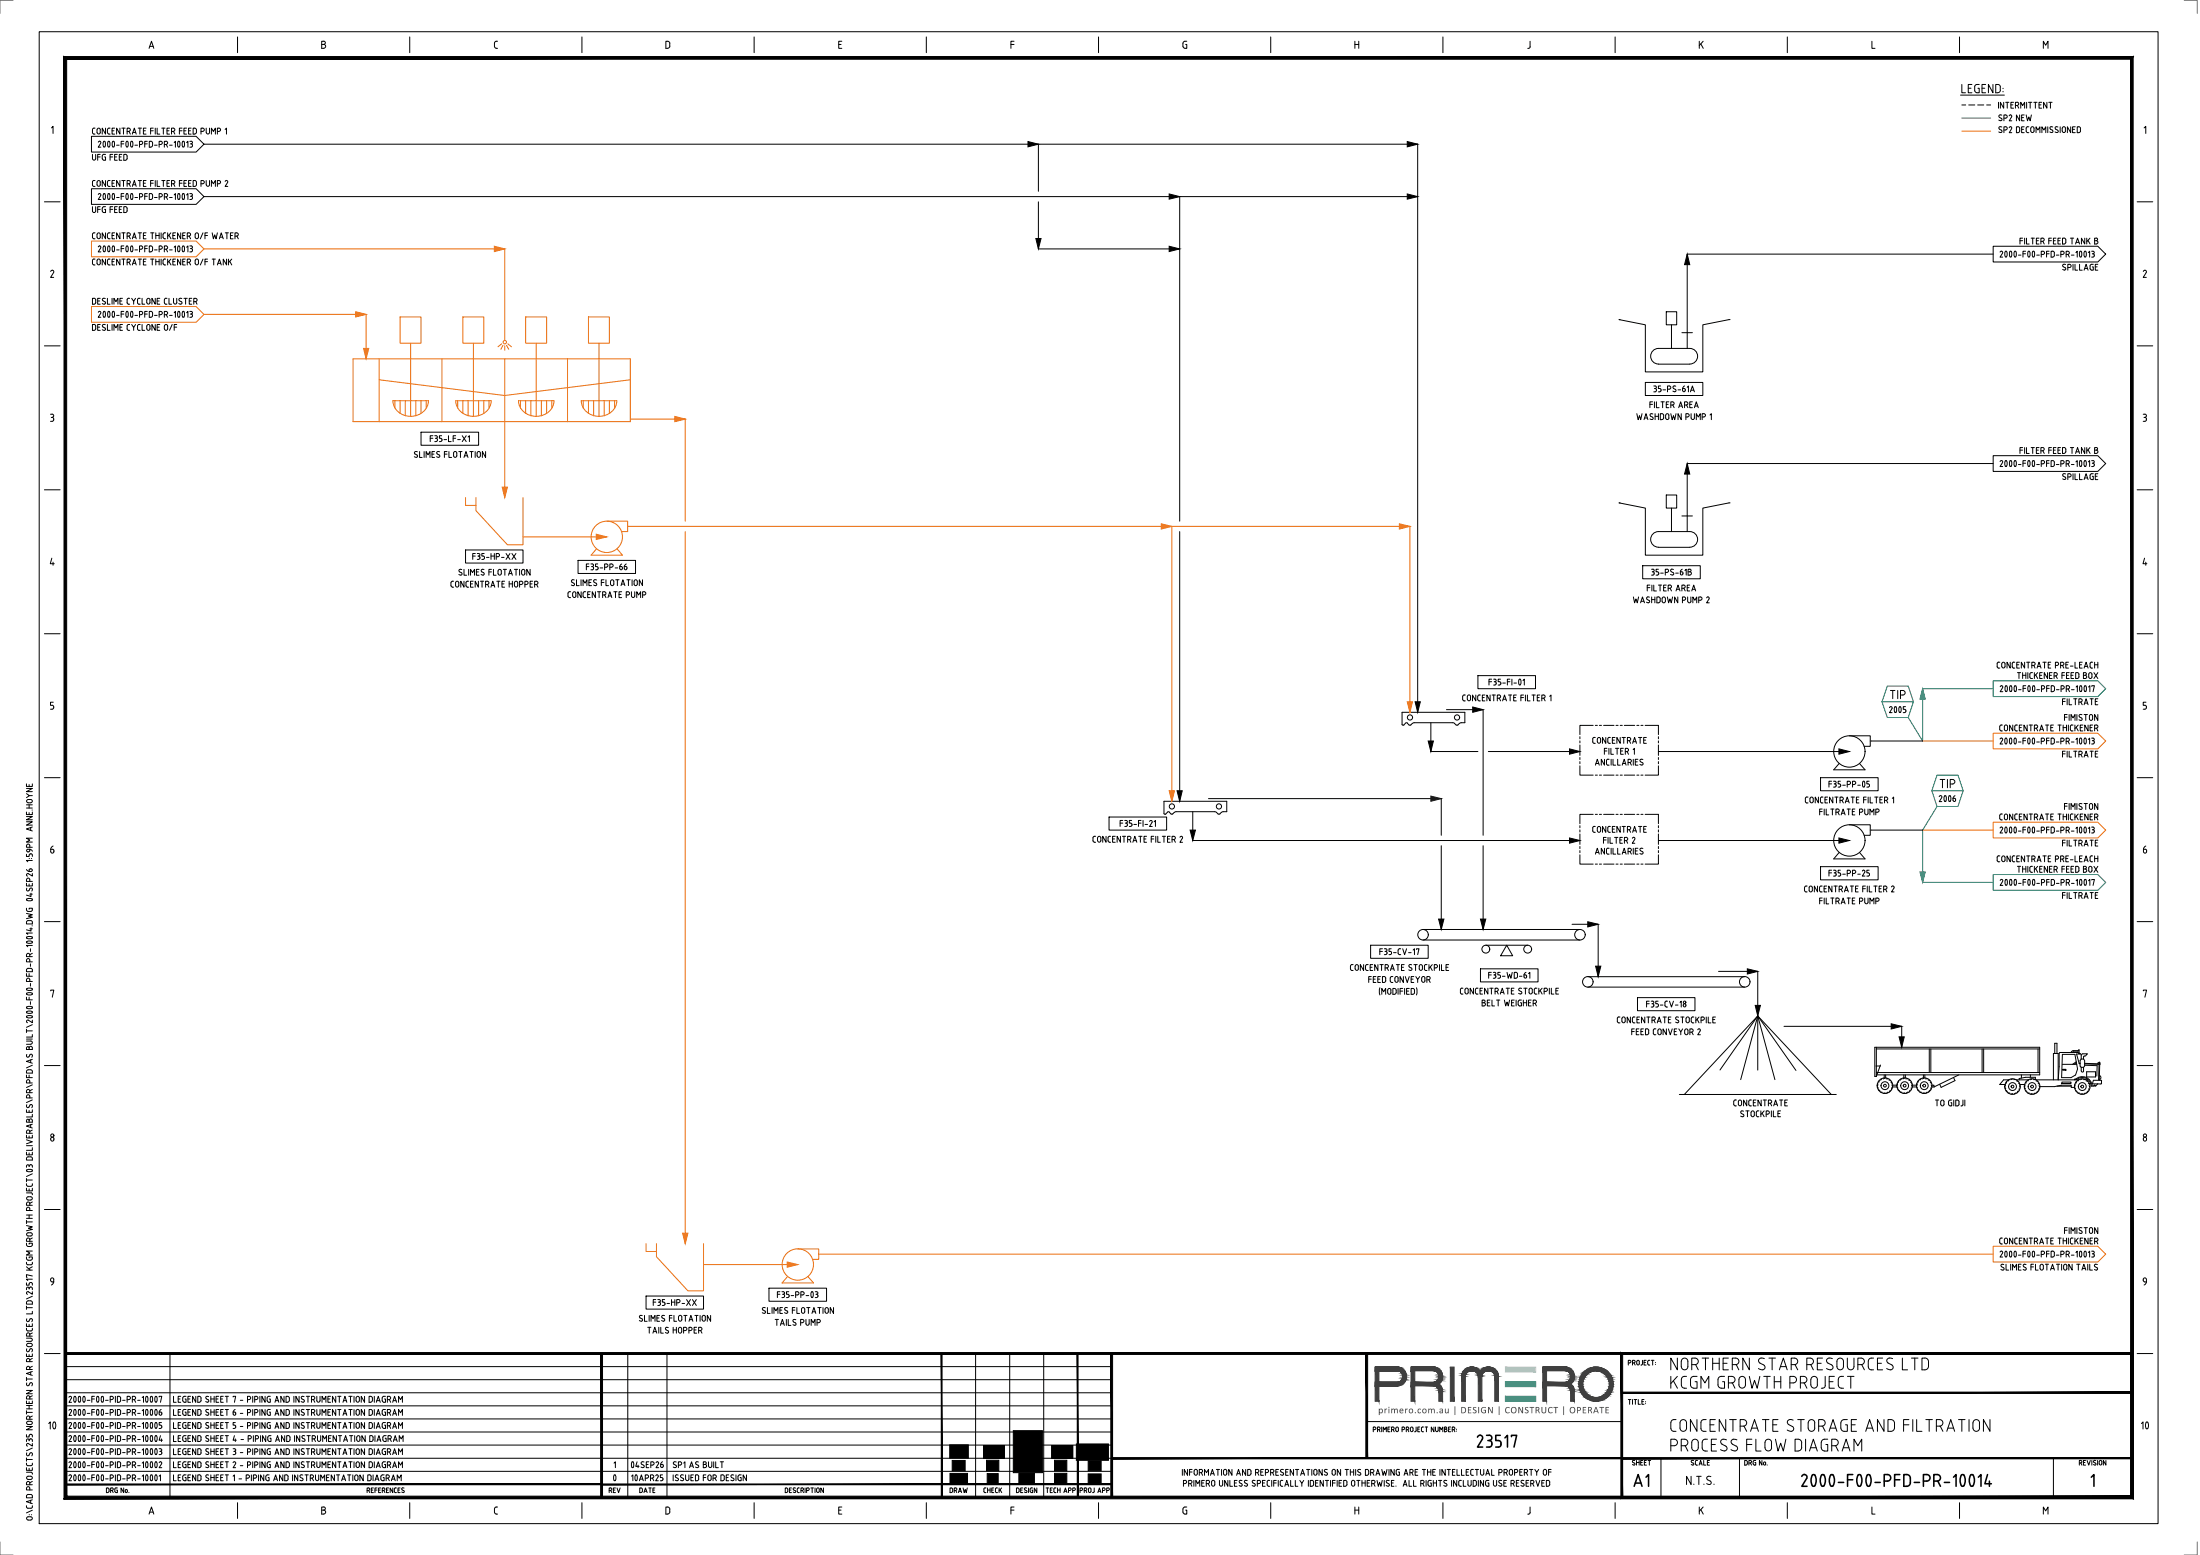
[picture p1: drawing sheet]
<svg xmlns="http://www.w3.org/2000/svg" width="841mm" height="594mm" viewBox="0 0 841 594" stroke-linecap="round" stroke-linejoin="round" font-family="sans-serif">
<g fill="none" stroke="#ec6e0e" stroke-width=".38">
<path d="M78 95.1l-3 3h-40v-6h40l3 3h115v35M35 117.1h40l3 3-3 3h-40zM78 120.1h62v17M135 137.1h106v24h-106zM144.9 137.1v24M153 121.1h8v10h-8zM157 131.1v28M169 137.1v24M177 121.1h8v10h-8zM181 131.1v28M191.8 131.4l-1.4 1.1M192.3 131.9l-.8 1.5"/>
<path d="M193 132.1v1.7M193 137.1v53M193.6 131.9l.9 1.5M194.1 131.4l1.4 1.1M201 121.1h8v10h-8zM205 131.1v28M217 137.1v24M225 121.1h8v10h-8zM229 131.1v28M144.9 145.1l48.1 6 48-6M151 153.1v2.8M153 153.1v4.9"/>
<path d="M154.9 153.1v5.7M159 153.1v5.7M161 153.1v4.9M162.9 153.1v2.8M163.8 153.1a7 7 0 0 1-5.6 5.9 7 7 0 0 1-7.4-3.4l-.6-2.5h13.5M175 153.1v2.8M177 153.1v4.9M178.9 153.1v5.7M183 153.1v5.7M185 153.1v4.9M186.9 153.1v2.8M187.8 153.1a7 7 0 0 1-5.6 5.9 7 7 0 0 1-7.4-3.4l-.6-2.5h13.5"/>
<path d="M198.2 153.1h13.6a7 7 0 0 1-5.6 5.9 7 7 0 0 1-7.4-3.4zM199 153.1v2.8M201 153.1v4.9M202.9 153.1v5.7M207 153.1v5.7M209 153.1v4.9M210.9 153.1v2.8M222.2 153.1h13.6a7 7 0 0 1-5.6 5.9 7 7 0 0 1-7.4-3.4zM223 153.1v2.8M225 153.1v4.9M226.9 153.1v5.7M231 153.1v5.7"/>
<path d="M233 153.1v4.9M234.9 153.1v2.8M241 160.1h21v39M178 190.1v3h3.9M181.9 190.1v5l12.1 13h5.9v-18M231.9 199.1h8v4h-2.3M199.9 205.1h32M228 209.6l-2 2.5h12l-2.1-2.5M239.9 201.1h299.1v71M262 203.1v272M448 201.1v105M715 283.1h.1"/>
<path d="M735 283.1h27M762 280.1h40l3 3-3 3h-40zM715 317.1h.1M735 317.1h27M762 314.1h40l3 3-3 3h-40zM247 475.1v3h4M251 475.1v5l12 13.1h5.9v-18.1M305 477.2h8v3.9h-2.4M313 479.1h449M762 476.1h40l3 3-3 3h-40zM268.9 483.1h36.1M301.1 487.7l-2.1 2.4h12l-2.1-2.4"/>
<circle cx="193" cy="130.7" r=".66"/>
<circle cx="232" cy="205.1" r="6"/>
<circle cx="305" cy="483.1" r="6"/>
</g>
<g fill="#ec6e0e" stroke="#ec6e0e" stroke-width=".38">
<path d="M189 94.1l4 1-4 1z"/>
<path d="M139 133.1h2l-1 4z"/>
<path d="M192 186.1h2l-1 4z"/>
<path d="M228 204.1l3.9 1-3.9 1z"/>
<path d="M447 302.1h2l-1 4z"/>
<path d="M260.9 471.1h2.1l-1 4z"/>
<path d="M300.9 482.1l4.1 1-4.1 1z"/>
<path d="M258 159.1l4 1-4 1z"/>
<path d="M538 268.1h2l-1 4z"/>
<path d="M535 200.1l4 1-4 1z"/>
<path d="M443.9 200.1l4.1 1-4.1 1z"/>
<path d="M136 119.1l4 1-4 1z"/>
</g>
<g fill="none" stroke="#000" stroke-width=".38">
<path d="M15 12.1h810v570h-810zM749.5 36.3h16.7M35 52.1h40l3 3-3 3h-40zM78 55.1h464v217M397 55.1v18M750 40.1h1.5M752.6 40.1h2.3M756 40.1h2.4M759.5 40.1h1.5M35 72.1h40l3 3-3 3h-40zM78 75.1h464M397 77.1v18h54"/>
<path d="M451 75.1v124M762 97.1h-117v36M762 94.1h40l3 3-3 3h-40zM637 119.1h4v5h-4zM619 122.1l10 2v18h22v-18l10-2M634 139.1h12M639 124.1v9M643 127.1h4M646 139.1a2.98 2.98 0 0 0 3-3 2.98 2.98 0 0 0-3-3h-12a2.98 2.98 0 0 0-3 3 2.98 2.98 0 0 0 3 3M629 146.1h22v5h-22zM161 165.1h22v5h-22zM762 177.1h-117v26"/>
<path d="M762 174.1h40l3 3-3 3h-40zM619 192.1l10 2v18h22v-18l10-2M637 189.1h4v5h-4zM639 194.1v9M643 197.1h4M178 210.1h21.9v5h-21.9zM221 214.1h22v5h-22zM451 203.1v103M628 216.1h22v5h-22zM634 209.1h12M646 209.1a2.98 2.98 0 0 0 3-3 2.98 2.98 0 0 0-3-3h-12a2.98 2.98 0 0 0-3 3 2.98 2.98 0 0 0 3 3M565 258.1h22v5h-22z"/>
<path d="M536 276.7l.3 .4 .4-.1M537.3 276.3l-.6 .7M537.4 276.3h.6M538 276.3l.8 .7 .6-.1M547 276.1v11h18M553 271.1h14v48M556 276.4l.6 .6M556.1 276.4l-.7-.3h-14.8l-1.3 .9M557.3 276.9h-.6M557.9 276.4l-.6 .6M557.9 276.4l.4-.3h1.7v-4h-24v4.6M609 277.1h-5v3.5"/>
<path d="M609.9 277.1h.8M611.4 277.1h.8M613 277.1h4M617.8 277.1h.8M619.4 277.1h.8M620.9 277.1h4M625.7 277.1h.8M627.3 277.1h.8M628.9 277.1h5.1v3.5M569 287.1h35M604 281.4v.9M604 283.1v.7"/>
<path d="M604 284.6v4M604 289.4v.8M604 291v.8M604 292.6v3.5h5M609.9 296.1h.8M611.4 296.1h.8M613 296.1h4M617.8 296.1h.8M619.4 296.1h.8M620.9 296.1h4M625.7 296.1h.8M627.3 296.1h.8"/>
<path d="M634 292.6v3.5h-5.1M634 287.1h73M634 281.4v.9M634 283.1v.7M634 284.6v4M634 289.4v.8M634 291v.8M696 297.1h22v5h-22zM703.1 291.7l-2.1 2.4h12l-2.1-2.4M707 281.1h8v4h-2.4M715 283.1h20M424 312.1h22v5h-22z"/>
<path d="M446.3 310.3l-.8 .8-.5-.3M446.3 310.2l.7 .1M447 310.3l.6 .7M447.6 310.9h.7M448.3 311l1.3-.9h14.8l1.2 .9M456 310.1v8M462 305.1h89v14M466.3 310.9h-.7M467.6 310.1h1.4v-4h-24v4.6M467.6 310.1l-1.3 .9M604 315.4v.8M604 317v.9"/>
<path d="M604 318.6v4M609 311.1h-5v3.6M609.9 311.1h.8M611.4 311.1h.8M613 311.1h4M617.8 311.1h.8M619.4 311.1h.8M620.9 311.1h4M625.7 311.1h.8M627.3 311.1h.8M628.9 311.1h5.1v3.6M634 315.4v.8"/>
<path d="M634 317v.9M634 318.6v4M707 315.1h8v4h-2.4M715 317.1h20M456 321.1h148M551 323.1v32M567 323.1v32M604 323.4v.8M604 325v.8M604 326.6v3.5h5M609.9 330.1h.8M611.4 330.1h.8"/>
<path d="M613 330.1h4M617.8 330.1h.8M619.4 330.1h.8M620.9 330.1h4M625.7 330.1h.8M627.3 330.1h.8M634 326.6v3.5h-5.1M634 323.4v.8M634 325v.8M634 321.1h73M696 331.1h22v5h-22zM703.1 325.7l-2.1 2.4h12l-2.1-2.4"/>
<path d="M544 359.1h60M544 355.1h60M601 353.1h10v20M524 361.1h22v5h-22zM566 370.1h22v5h-22zM568 361.1h16M576 361.1l2.3 4h-4.6zM607 377.1h60M607 373.1h60M657 371.1h15v17l-28.1 30M626 381.1h22v5h-22zM682 392.1h45v8"/>
<path d="M642 418.1h60M657.5 408.8l14.5-20.7 14.6 20.9M665.4 412.5l6.6-24.4 6.5 24.4M672 408.8v-20.7l28.1 30M717.1 407.3h1.8M717.3 400.1v11.1M717.3 410.6h62.4v-10.5h-63v11.1h.6M717.3 409.8h62.4M717.3 400.7h62.4M717.7 415.1l.4 .6M717.8 413.9l.1 .7M718.1 416.3l.6 .4"/>
<path d="M718.4 412.9l-.2 .6M718.9 406.9l-1.6 4.3M718.9 417.1l.6 .2M719.4 412.2l-.5 .5M720.3 410.6v1.2M720.6 412l-.6 .2M720.6 417.5l-.6 .1M720.9 410.6v1.2M721.1 412.2h.6M721.7 417.2l-.5 .4M722.1 412.6l.6 .3M722.6 416.5l-.3 .6"/>
<path d="M722.8 413.4l.5 .5M723.1 415.6v.6M723.2 414.5l.2 .6M723.5 415.3h1.6M723.6 414.6h1.5M725.2 415.1l.4 .6M725.3 413.9l.1 .7M725.6 416.3l.5 .4M725.9 412.9l-.2 .6M726.4 417.1l.7 .2M726.9 412.2l-.5 .5M727.8 410.6v1.2"/>
<path d="M728 412l-.5 .2M728.1 417.5l-.6 .1M728.4 410.6v1.2M728.6 412.2h.6M729.2 417.2l-.5 .4M729.6 412.6l.6 .3M730.1 416.5l-.3 .6M730.4 413.4l.4 .5M730.6 415.6v.6M730.7 414.5l.2 .6M731.1 414.6h1.5M731.1 415.3h1.5"/>
<path d="M732.7 415.1l.3 .6M732.8 413.9l.1 .7M733.1 416.3l.5 .4M733.4 412.9l-.2 .6M733.9 417.1l.7 .2M734.4 412.2l-.5 .5M735.3 410.6v1.2M735.5 412l-.6 .2M735.7 417.5l-.7 .1M735.8 410.6v1.2M736 412.2h.7M736.7 417.2l-.5 .4"/>
<path d="M737.1 412.6l.6 .3M737.5 400.7v9.1M737.6 416.5l-.3 .6M737.9 413.4l.4 .5M738.1 400.7v9.1M738.2 415.6l-.1 .6M738.3 414.5l.1 .6M738.5 415.3h.9M738.6 414.6h.8v.7M746.8 411.7l.6 1.1-5.3 2.6-.6-1.2M748.8 410.6l-9.4 4.7M757.7 400.7v9.1"/>
<path d="M758.3 400.7v9.1M766.5 415.4l.3 .6M766.6 414.2l.1 .7M766.9 416.6l.5 .4M767.2 413.2l-.2 .7M767.7 417.5l.6 .1M767.8 412.6h-1.9l-1.4 1.7h1.9M768.1 412.5l-.4 .5M769.3 412.3l-.6 .2M769.4 417.8l-.6 .1M769.8 412.5h.7M770.5 417.5l-.5 .4"/>
<path d="M770.8 412.9l.6 .3M770.8 412.6h4.5M771.4 416.9l-.4 .5M771.6 413.7l.4 .5M771.9 415.9l-.1 .6M772 414.8l.2 .6M772.2 414.3h1.7M772.8 410.6v1.3M774 415.4l.3 .6M774.1 414.2v.7M774.4 416.6l.5 .4M774.7 413.2l-.2 .7"/>
<path d="M775.2 417.5l.6 .1M775.6 412.5l-.4 .5M776.2 410.6v1M776.8 412.3l-.6 .2M776.9 417.8l-.6 .1M777.3 412.5h.7M778 417.5l-.5 .4M778.1 412.4v-.8h-3.7l-2.5 .4v.6M778.3 412.6h16.2M778.3 412.9l.6 .3M778.9 416.9l-.3 .5M779.1 413.7l.4 .5"/>
<path d="M779.1 400.7v9.1M779.4 415.9l-.1 .6M779.5 414.8l.2 .6M779.8 415.1h5.6l2.7-.5h3.7v.8h1.2M785.5 402.5v-3.9h.8v3.9M786.3 415h5.5M788.2 413.4h3.5v.5h-3.5zM788.4 402.8h4.8l1 5.6-.7 2.3-1.8 1h-3.6zM788.4 406.6h5.5M788.5 408.5h1.3v.4h-1.3zM792.6 401.4h1.8l.4-.4v1.1l-.4-.3h-1.8M792.6 401.8l-.4 .3"/>
<path d="M792.6 401.4l-.5 .2-.4 .5M793.1 415.4l.4 .6M793.2 414.2l.1 .7M793.3 412.5a3.8 3.8 0 0 1 4-.9 3.8 3.8 0 0 1 2.5 3.3M793.5 412.3h-.5v.3M793.5 416.6l.5 .4M793.7 405.7l-1.4 .9M793.7 412.5a3.5 3.5 0 0 1 3.7-.6 3.5 3.5 0 0 1 2.1 3h.9M793.8 406l-.9 .6M793.8 413.2l-.2 .7M794.3 417.5l.7 .1M794.8 412.5l-.5 .5"/>
<path d="M794.8 406.2h.4M795.2 406.4h-.3l-1.1-3.7h1.6l-1.1-.6h-6.9l-.6 10.5v-10.1h-1.8v10.1M795.6 407.8l.1 1.6 .6 .1 .2-.4M795.6 404.6h.9l.4 .5v2.2l-.4 .5h-.9M795.6 404.6l.2-1.8 2.2-.2-.8 .9-.7 .1v1M795.6 404.6l-.4 .5v2.2l.4 .5M796 412.3l-.6 .2M796.1 417.8l-.7 .1M796.5 412.5h.6M796.5 407.8v1.4M796.9 406.2l5.7 .3 .2-.6-.3-.2-.6 .7M796.9 407l4.8 .1-.1 4"/>
<path d="M796.9 406.5l5.5 .1-.1 6M797.1 417.5l-.5 .4M797.5 412.6h.7M797.5 412.9l.6 .3M797.7 409.5h3.4v2h-3.4zM798 416.9l-.3 .5M798.3 413.7l.4 .5M798.5 415.9v.6M798.6 414.8l.2 .6M798.8 414h.5M800.3 412.7h3l.1 1.3-3.5 .1zM801.2 414.8l-.6-.2-.1 .3"/>
<path d="M801.8 414.2l-.6 .6M801.9 414.1h-.1M802.6 406.4l.2 .3M802.6 410.9a.87 .87 0 0 1 .5 .8 .87 .87 0 0 1-.5 .8M802.7 406.8l-.2 5.9M247 495.1h21.9v5h-21.9zM294 492.1h22v5h-22z"/>
<circle cx="539" cy="274.1" r=".99"/>
<circle cx="557" cy="274.1" r=".99"/>
<circle cx="707" cy="287.1" r="6"/>
<circle cx="448" cy="308.1" r=".99"/>
<circle cx="466" cy="308.1" r=".99"/>
<circle cx="707" cy="321.1" r="6"/>
<circle cx="544" cy="357.1" r="2.01"/>
<circle cx="604" cy="357.1" r="2.01"/>
<circle cx="568" cy="362.6" r="1.5"/>
<circle cx="584" cy="362.6" r="1.5"/>
<circle cx="607" cy="375.1" r="2.01"/>
<circle cx="667" cy="375.1" r="2.01"/>
<circle cx="720.6" cy="414.8" r=".53"/>
<circle cx="720.6" cy="414.8" r="1.5"/>
<circle cx="720.6" cy="414.8" r="2.98"/>
<circle cx="728.1" cy="414.8" r=".53"/>
<circle cx="728.1" cy="414.8" r="1.5"/>
<circle cx="728.1" cy="414.8" r="2.98"/>
<circle cx="735.6" cy="414.8" r=".53"/>
<circle cx="735.6" cy="414.8" r="1.5"/>
<circle cx="735.6" cy="414.8" r="2.98"/>
<circle cx="769.3" cy="415.1" r=".53"/>
<circle cx="769.3" cy="415.1" r="1.5"/>
<circle cx="769.3" cy="415.1" r="2.98"/>
<circle cx="776.8" cy="415.1" r=".53"/>
<circle cx="776.8" cy="415.1" r="1.5"/>
<circle cx="776.8" cy="415.1" r="2.98"/>
<circle cx="796" cy="415.1" r=".53"/>
<circle cx="796" cy="415.1" r="1.5"/>
<circle cx="796" cy="415.1" r="2.98"/>
</g>
<g fill="#000" stroke="#000" stroke-width=".38">
<path d="M393 54.1l4 1-4 1zM538 54.1l4 1-4 1zM447 74.1l4 1-4 1zM538 74.1l4 1-4 1zM396 91.1h2l-1 4zM447 94.1l4 1-4 1zM645 97.1l1 4h-2zM645 177.1l1 4h-2zM541 268.1h2l-1 4zM563 270.1l4 1-4 1zM546 283.1h2l-1 4zM600 286.1l4 1-4 1z"/>
<path d="M703 286.1l4 1-4 1zM450 302.1h2l-1 4zM455 317.1h2l-1 4zM600 320.1l4 1-4 1zM703 320.1l4 1-4 1zM550 351.1h2l-1 4zM566 351.1h2l-1 4zM607 352.1l4 1-4 1zM610 369.1h2l-1 4zM668 370.1l4 1-4 1zM671 384.1h2l-1 4zM723 391.1l4 1-4 1z"/>
<path d="M726 396.1h2l-1 4z"/>
</g>
<path d="M547 304.1l4 1-4 1z" fill="#1a1a1a" stroke="#1a1a1a" stroke-width=".38"/>
<g fill="#000">
<circle cx="619" cy="122.1" r=".19"/>
<circle cx="661" cy="122.1" r=".19"/>
<circle cx="619" cy="192.1" r=".19"/>
<circle cx="661" cy="192.1" r=".19"/>
<circle cx="802.6" cy="406.5" r=".19"/>
</g>
<path d="M750 45.1h11M719.5 268.1h12l-2 6h-8l-2-6 2-6h8l2 6M762 263.1h-27v20l-5.5-9M762 260.1h40l3 3-3 3h-40zM738.5 302.1h12l-2 6h-8l-2-6 2-6h8l2 6M740.5 308.1l-5.5 9v20h27M762 334.1h40l3 3-3 3h-40z" fill="none" stroke="#00954a" stroke-width=".38"/>
<g fill="#00954a" stroke="#00954a" stroke-width=".38">
<path d="M735 263.1l1 4h-2z"/>
<path d="M734 333.1h2l-1 4z"/>
</g>
<path d="M750 50.1h11" fill="none" stroke="#ff7f00" stroke-width=".38"/>
<g fill="#3f3f3f" stroke="#3f3f3f" stroke-width=".38">
<path d="M568.5 522.3h1z"/>
<path d="M609.1 522.4h2.1z"/>
<path d="M608.1 535.1h4l-.9 .2z"/>
<path d="M525.7 522.3h9.2zM525.7 522.3h9.2z"/>
<path d="M525.7 522.3l9.8 .2zM525.7 522.3l9.8 .2z"/>
<path d="M525.7 522.5l10.4 .3-.6-.3zM525.7 522.5l10.4 .3h-10.4z"/>
<path d="M525.7 522.8l10.9 .4-.5-.4zM525.7 522.8l10.9 .4h-10.9z"/>
<path d="M525.7 523.2l11.3 .5-.4-.5zM525.7 523.2l11.3 .5h-11.3z"/>
<path d="M525.7 523.7h11.3zM525.7 523.7h11.3z"/>
<path d="M534.3 523.7h2.7zM534.3 523.7h2.7z"/>
<path d="M534.6 523.7l2.4 .1zM534.6 523.7l2.4 .1z"/>
<path d="M535 523.8l2.2 .2zM535 523.8l2.2 .2z"/>
<path d="M535.3 524l2 .3-.1-.3zM535.3 524l2 .3h-1.7zM535.6 524.3h1.7zM535.6 524.3h1.7z"/>
<path d="M535.6 524.3l1.8 .3-.1-.3zM535.6 524.3l1.8 .3h-1.6z"/>
<path d="M535.8 524.6l1.7 .3-.1-.3zM535.8 524.6l1.7 .3h-1.5z"/>
<path d="M536 524.9h1.5zM536 524.9h1.5z"/>
<path d="M536 524.9l1.6 .4-.1-.4zM536 524.9l1.6 .4h-1.4z"/>
<path d="M536.2 525.3l1.4 .2v-.2zM536.2 525.3l1.4 .2h-1.4z"/>
<path d="M536.2 525.5l1.4 .2zM536.2 525.5l1.4 .2z"/>
<path d="M536.2 525.7l1.4 .3v-.3zM536.2 525.7l1.4 .3h-1.4z"/>
<path d="M536.2 526l1.4 .2zM536.2 526l1.4 .2z"/>
<path d="M536.2 526.2l1.4 .3v-.3zM536.2 526.2l1.4 .3h-1.4z"/>
<path d="M536.2 526.5l1.3 .4 .1-.4zM536.2 526.5l1.3 .4h-1.5zM536 526.9h1.5zM536 526.9h1.5z"/>
<path d="M536 526.9l1.4 .3 .1-.3zM536 526.9l1.4 .3h-1.6z"/>
<path d="M535.8 527.2l1.5 .3 .1-.3zM535.8 527.2l1.5 .3h-1.7zM535.6 527.5h1.7zM535.6 527.5h1.7z"/>
<path d="M535.6 527.5l1.6 .2 .1-.2zM535.3 527.7l.3-.2 1.6 .2z"/>
<path d="M535.3 527.7l1.7 .2 .2-.2zM535 527.9l.3-.2 1.7 .2z"/>
<path d="M535 527.9h2zM534.6 528h2.4z"/>
<path d="M534.6 528h2.4zM534.3 528h2.7z"/>
<path d="M525.7 523.7l1.4 4.3v-4.3zM525.7 523.7l1.4 4.3h-1.4z"/>
<path d="M525.7 528h11.3zM525.7 528h11.3z"/>
<path d="M525.7 528l10.9 .5 .4-.5zM525.7 528l10.9 .5h-10.9z"/>
<path d="M525.7 528.5l10.4 .4 .5-.4zM525.7 528.5l10.4 .4h-10.4z"/>
<path d="M525.7 528.9l9.8 .3 .6-.3zM525.7 528.9l9.8 .3h-9.8z"/>
<path d="M525.7 529.2h9.8zM525.7 529.2l9.2 .2z"/>
<path d="M525.7 529.4h9.2zM525.7 529.4l8.6 .1z"/>
<path d="M525.7 529.5l1.4 5.9v-5.9zM525.7 529.5l1.4 5.9h-1.4z"/>
<path d="M539.4 522.3h9.4zM539.4 522.3h9.4z"/>
<path d="M539.4 522.3l10 .2-.6-.2zM539.4 522.3l10 .2h-10z"/>
<path d="M539.4 522.5l10.6 .3-.6-.3zM539.4 522.5l10.6 .3h-10.6z"/>
<path d="M539.4 522.8l11.1 .5-.5-.5zM539.4 522.8l11.1 .5h-11.1z"/>
<path d="M539.4 523.3l11.4 .4-.3-.4zM539.4 523.3l11.4 .4h-11.4z"/>
<path d="M548.1 523.7h2.7zM548.1 523.7h2.7z"/>
<path d="M548.5 523.7l2.4 .1zM548.5 523.7l2.4 .1z"/>
<path d="M548.7 523.8h2.2zM548.7 523.8h2.2z"/>
<path d="M548.8 523.8l2.2 .2zM548.8 523.8l2.2 .2z"/>
<path d="M549.1 524l2 .3-.1-.3zM549.1 524l2 .3h-1.7z"/>
<path d="M549.4 524.3l1.8 .1zM549.4 524.3l1.8 .1z"/>
<path d="M549.5 524.4l1.7 .2zM549.5 524.4l1.7 .2z"/>
<path d="M549.7 524.6l1.6 .3-.1-.3zM549.7 524.6l1.6 .3h-1.5z"/>
<path d="M549.8 524.9l1.6 .2zM549.8 524.9l1.6 .2z"/>
<path d="M549.9 525.1l1.5 .2v-.2zM549.9 525.1l1.5 .2h-1.4z"/>
<path d="M550 525.3l1.5 .4-.1-.4zM550 525.3l1.5 .4h-1.5z"/>
<path d="M550 525.7l1.5 .1zM550 525.7l1.5 .1z"/>
<path d="M550 525.8l1.4 .2 .1-.2zM550 525.8l1.4 .2h-1.4z"/>
<path d="M550 526l1.4 .4v-.4zM550 526l1.4 .4h-1.4z"/>
<path d="M550 526.4l1.4 .1zM550 526.4l1.4 .1z"/>
<path d="M550 526.5l1.3 .4 .1-.4zM550 526.5l1.3 .4h-1.5z"/>
<path d="M549.8 526.9l1.5 .2v-.2zM549.8 526.9l1.5 .2h-1.6z"/>
<path d="M549.7 527.1h1.6zM549.7 527.1l1.5 .1z"/>
<path d="M549.7 527.2l1.4 .3 .1-.3zM549.7 527.2l1.4 .3h-1.7z"/>
<path d="M549.4 527.5l1.6 .2 .1-.2zM549.1 527.7l.3-.2 1.6 .2z"/>
<path d="M549.1 527.7h1.9zM549.1 527.7h1.9z"/>
<path d="M549.1 527.7h1.9zM548.8 527.9h2.1z"/>
<path d="M548.8 527.9h2.1zM548.5 528h2.3z"/>
<path d="M548.5 528h2.3zM548.1 528h2.7z"/>
<path d="M539.4 523.7l1.5 4.3v-4.3zM539.4 523.7l1.5 4.3h-1.5z"/>
<path d="M539.4 528l11.2 .3 .2-.3zM539.4 528l11.2 .3h-11.2z"/>
<path d="M539.4 528.3l10.7 .5 .5-.5zM539.4 528.3l10.7 .5h-10.7z"/>
<path d="M539.4 528.8l11.2 .4-.5-.4zM539.4 528.8l11.2 .4h-11.2z"/>
<path d="M539.4 529.2l11.4 .3-.2-.3zM539.4 529.2l11.4 .3h-11.4z"/>
<path d="M548.1 529.5h2.7zM548.1 529.5h2.7z"/>
<path d="M548.4 529.5l2.5 .1zM548.4 529.5l2.5 .1z"/>
<path d="M548.8 529.6l2.2 .1zM548.8 529.6l2.2 .1z"/>
<path d="M549 529.7l2 .1zM549 529.7l2 .1z"/>
<path d="M549.1 529.8l2 .2-.1-.2zM549.1 529.8l2 .2z"/>
<path d="M549.4 530l1.8 .2-.1-.2zM549.4 530l1.8 .2h-1.6z"/>
<path d="M549.6 530.2l1.6 .1zM549.6 530.2l1.6 .1z"/>
<path d="M549.7 530.3l1.6 .2-.1-.2zM549.7 530.3l1.6 .2h-1.5z"/>
<path d="M549.8 530.5l1.6 .4-.1-.4zM549.8 530.5l1.6 .4h-1.5z"/>
<path d="M549.9 530.9l1.5 .1zM549.9 530.9l1.5 .1z"/>
<path d="M550 531l1.4 .3v-.3zM550 531l1.4 .3h-1.4z"/>
<path d="M550 531.3l1.5 .3-.1-.3zM550 531.3l1.5 .3h-1.5z"/>
<path d="M550 531.6l1.5 3.8v-3.8zM550 531.6l1.5 3.8h-1.5z"/>
<path d="M539.4 529.5l1.5 5.9v-5.9zM539.4 529.5l1.5 5.9h-1.5z"/>
<path d="M554.4 522.3l1.5 13.1v-13.1zM554.4 522.3l1.5 13.1h-1.5z"/>
<path d="M562.7 522.3h.4zM562.1 522.3h1z"/>
<path d="M562.1 522.3h1.2zM562 522.3h1.3z"/>
<path d="M568.5 522.3h1.1zM568.3 522.3h1.3z"/>
<path d="M562 522.3l1.7 .1zM561.6 522.4h2.1z"/>
<path d="M568.3 522.3l1.8 .1zM567.9 522.4h2.2z"/>
<path d="M567.9 522.4h2.3zM567.7 522.4h2.5z"/>
<path d="M561.6 522.4h2.3zM561.4 522.4h2.5z"/>
<path d="M561.4 522.4l2.9 .2zM561 522.6h3.3z"/>
<path d="M567.7 522.4l2.9 .2zM567.4 522.6h3.2z"/>
<path d="M567.4 522.6l3.3 .1zM567.2 522.7h3.5z"/>
<path d="M561 522.6l3.4 .1zM560.9 522.7h3.5z"/>
<path d="M567.2 522.7l4 .2zM566.8 522.9l.4-.2 4 .2z"/>
<path d="M560.9 522.7l3.9 .2zM560.5 522.9l.4-.2 3.9 .2z"/>
<path d="M566.8 522.9l4.4 .1zM566.7 523h4.5z"/>
<path d="M560.5 522.9l4.4 .1zM560.5 522.9l4.4 .1z"/>
<path d="M560.4 523l4.9 .3-.4-.3zM560 523.3l.4-.3 4.9 .3z"/>
<path d="M566.7 523l4.9 .3-.4-.3zM566.3 523.3l.4-.3 4.9 .3z"/>
<path d="M566.3 523.3h5.4zM566.2 523.3h5.5z"/>
<path d="M560 523.3h5.4zM560 523.3h5.4z"/>
<path d="M566.2 523.3l5.9 .4-.4-.4zM566.2 523.3l5.9 .4h-6.2z"/>
<path d="M559.9 523.3l5.8 .4-.3-.4zM559.9 523.3l5.8 .4h-6.1z"/>
<path d="M565.9 523.7h6.2zM565.9 523.7h6.2z"/>
<path d="M559.6 523.7h6.1zM559.6 523.7h6.1z"/>
<path d="M569.2 523.7l2.9 .1zM569.2 523.7l2.9 .1z"/>
<path d="M565.9 523.7h2.8zM565.9 523.7l2.4 .1z"/>
<path d="M562.9 523.7l2.9 .1zM562.9 523.7l2.9 .1z"/>
<path d="M559.6 523.7h2.8zM559.5 523.8h2.5z"/>
<path d="M565.8 523.8h2.5zM565.8 523.8h2.5z"/>
<path d="M563.3 523.8h2.5zM563.3 523.8h2.5z"/>
<path d="M569.6 523.8l2.6 .1zM569.6 523.8l2.6 .1z"/>
<path d="M563.3 523.8h5zM563.3 523.8l4.6 .1z"/>
<path d="M559.5 523.8h2.5zM559.5 523.8l2.1 .1z"/>
<path d="M570.1 523.9l2.3 .2-.2-.2zM570.1 523.9l2.3 .2z"/>
<path d="M563.8 523.9l3.7 .2 .4-.2zM563.8 523.9l3.7 .2z"/>
<path d="M559.4 523.9l1.8 .2 .4-.2zM559.4 523.9l1.8 .2h-2z"/>
<path d="M570.4 524.1h2zM570.4 524.1h2z"/>
<path d="M559.2 524.1h1.9zM559.2 524.1h2z"/>
<path d="M570.5 524.1l2 .3-.1-.3zM570.5 524.1l2 .3h-1.7z"/>
<path d="M564.1 524.1l3.1 .3 .3-.3zM564.1 524.1l3.1 .3h-2.7z"/>
<path d="M559.2 524.1l1.6 .3 .3-.3zM559.2 524.1l1.6 .3h-1.7z"/>
<path d="M559.1 524.4l1.5 .3 .2-.3zM559.1 524.4l1.5 .3h-1.6z"/>
<path d="M570.8 524.4l1.8 .3-.1-.3zM570.8 524.4l1.8 .3h-1.6z"/>
<path d="M571 524.7h1.6zM571 524.7h1.6z"/>
<path d="M564.5 524.4l2.4 .3 .3-.3zM564.5 524.4l2.4 .3h-2.2z"/>
<path d="M559 524.7h1.6zM559 524.7h1.6z"/>
<path d="M571 524.7l1.8 .4-.2-.4zM571 524.7l1.8 .4h-1.6z"/>
<path d="M564.7 524.7l2 .4 .2-.4zM564.7 524.7l2 .4h-1.8z"/>
<path d="M559 524.7l1.4 .4 .2-.4zM559 524.7l1.4 .4h-1.5z"/>
<path d="M571.2 525.1l1.6 .2v-.2zM571.2 525.1l1.6 .2h-1.5z"/>
<path d="M558.9 525.1l1.4 .2 .1-.2zM558.9 525.1l1.4 .2h-1.5z"/>
<path d="M571.3 525.3l1.5 .2v-.2zM571.3 525.3l1.5 .2h-1.4z"/>
<path d="M564.9 525.1l1.6 .4 .2-.4zM564.9 525.1l1.6 .4h-1.4z"/>
<path d="M558.8 525.3l1.4 .2 .1-.2zM558.8 525.3l1.4 .2h-1.4z"/>
<path d="M571.4 525.5l1.5 .4-.1-.4zM571.4 525.5l1.5 .4h-1.5z"/>
<path d="M565.1 525.5l1.4 .4v-.4zM565.1 525.5l1.4 .4h-1.4z"/>
<path d="M558.8 525.5l1.4 .4v-.4zM558.8 525.5l1.4 .4h-1.4z"/>
<path d="M571.4 525.9l1.5 9.5v-9.5zM571.4 525.9l1.5 9.5h-1.5z"/>
<path d="M565.1 525.9l1.4 9.5v-9.5zM565.1 525.9l1.4 9.5h-1.4z"/>
<path d="M558.8 525.9l1.4 9.5v-9.5zM558.8 525.9l1.4 9.5h-1.4z"/>
<path d="M609.1 522.4l3 .2zM608.1 522.6l1-.2 3 .2z"/>
<path d="M608.1 522.6l5 .4-1-.4zM607.1 523l1-.4 5 .4z"/>
<path d="M607.1 523l6.9 .5-.9-.5zM606.3 523.5l.8-.5 6.9 .5z"/>
<path d="M606.3 523.5l7.9 .2-.2-.2zM606.3 523.5l7.9 .2h-8.1z"/>
<path d="M610.2 523.7l4.1 .1zM610.2 523.7l4.1 .1z"/>
<path d="M606.1 523.7h4.1zM606 523.8h3.3z"/>
<path d="M611 523.8l3.6 .2-.3-.2zM611 523.8l3.6 .2h-2.7z"/>
<path d="M606 523.8l2.4 .2 .9-.2zM606 523.8l2.4 .2h-2.7z"/>
<path d="M611.9 524l2.9 .2zM611.9 524l2.9 .2z"/>
<path d="M605.7 524h2.7zM605.5 524.2h2.5z"/>
<path d="M612.3 524.2l2.6 .2-.1-.2zM612.3 524.2l2.6 .2z"/>
<path d="M605.5 524.2l2.1 .2 .4-.2zM605.5 524.2l2.1 .2h-2.3z"/>
<path d="M612.7 524.4l2.7 .5-.5-.5zM612.7 524.4l2.7 .5h-2z"/>
<path d="M605.3 524.4l1.5 .5 .8-.5zM605.3 524.4l1.5 .5h-1.9z"/>
<path d="M613.4 524.9h2zM613.4 524.9h2z"/>
<path d="M604.9 524.9h1.9zM604.8 524.9h2z"/>
<path d="M613.5 524.9l2.3 .6-.4-.6zM613.5 524.9l2.3 .6h-1.8z"/>
<path d="M604.8 524.9l1.4 .6 .6-.6zM604.8 524.9l1.4 .6h-1.7z"/>
<path d="M614 525.5l1.9 .3-.1-.3zM614 525.5l1.9 .3h-1.6z"/>
<path d="M604.5 525.5l1.5 .3 .2-.3zM604.5 525.5l1.5 .3h-1.7z"/>
<path d="M614.3 525.8l1.8 .5-.2-.5zM614.3 525.8l1.8 .5h-1.5z"/>
<path d="M604.3 525.8l1.4 .5 .3-.5zM604.3 525.8l1.4 .5h-1.6z"/>
<path d="M614.6 526.3l1.8 .5-.3-.5zM614.6 526.3l1.8 .5h-1.6z"/>
<path d="M604.1 526.3l1.4 .5 .2-.5zM604.1 526.3l1.4 .5h-1.6z"/>
<path d="M614.8 526.8l1.6 .3v-.3zM614.8 526.8l1.6 .3h-1.5z"/>
<path d="M603.9 526.8l1.4 .3 .2-.3zM603.9 526.8l1.4 .3h-1.5z"/>
<path d="M614.9 527.1l1.7 .7-.2-.7zM614.9 527.1l1.7 .7h-1.5z"/>
<path d="M603.8 527.1l1.3 .7 .2-.7zM603.8 527.1l1.3 .7h-1.4z"/>
<path d="M615.1 527.8l1.5 .1zM615.1 527.8l1.5 .1z"/>
<path d="M603.7 527.8h1.4zM603.7 527.8l1.4 .1z"/>
<path d="M615.2 527.9l1.5 .9-.1-.9zM615.2 527.9l1.5 .9h-1.5z"/>
<path d="M603.6 527.9l1.4 .9 .1-.9zM603.6 527.9l1.4 .9h-1.4z"/>
<path d="M615.2 528.8l1.4 .9 .1-.9zM615.2 528.8l1.4 .9h-1.4z"/>
<path d="M603.6 528.8l1.5 .9-.1-.9zM603.6 528.8l1.5 .9h-1.5z"/>
<path d="M615.2 529.7h1.4zM615.2 529.7l1.4 .2z"/>
<path d="M603.6 529.7l1.5 .2zM603.6 529.7l1.5 .2z"/>
<path d="M615.1 529.9l1.3 .7 .2-.7zM615.1 529.9l1.3 .7h-1.5z"/>
<path d="M603.7 529.9l1.6 .7-.2-.7zM603.7 529.9l1.6 .7h-1.5z"/>
<path d="M614.9 530.6l1.5 .2v-.2zM614.9 530.6l1.5 .2h-1.6z"/>
<path d="M603.8 530.6l1.7 .2-.2-.2zM603.8 530.6l1.7 .2h-1.6z"/>
<path d="M614.8 530.8l1.3 .6 .3-.6zM614.8 530.8l1.3 .6h-1.5z"/>
<path d="M603.9 530.8l1.8 .6-.2-.6zM603.9 530.8l1.8 .6h-1.6z"/>
<path d="M614.6 531.4l1.3 .4 .2-.4zM614.6 531.4l1.3 .4h-1.6z"/>
<path d="M604.1 531.4l1.9 .4-.3-.4zM604.1 531.4l1.9 .4h-1.7z"/>
<path d="M614.3 531.8l1.5 .3 .1-.3zM614.3 531.8l1.5 .3h-1.8z"/>
<path d="M604.3 531.8l1.9 .3-.2-.3zM604.3 531.8l1.9 .3h-1.7z"/>
<path d="M614 532.1l1.4 .6 .4-.6zM613.5 532.7l.5-.6 1.4 .6z"/>
<path d="M604.5 532.1l2.3 .6-.6-.6zM604.5 532.1l2.3 .6h-2z"/>
<path d="M613.5 532.7h1.9zM613.5 532.7h1.9z"/>
<path d="M604.8 532.7h2zM604.8 532.7h2z"/>
<path d="M613.4 532.7l1.5 .5 .5-.5zM612.7 533.2l.7-.5 1.5 .5z"/>
<path d="M604.9 532.7l2.7 .5-.8-.5zM604.9 532.7l2.7 .5h-2.3z"/>
<path d="M612.7 533.2l2.1 .3 .1-.3zM612.3 533.5l.4-.3 2.1 .3z"/>
<path d="M605.3 533.2l2.7 .3zM605.3 533.2l2.7 .3h-2.5z"/>
<path d="M612.3 533.5h2.5zM611.9 533.6h2.7z"/>
<path d="M605.5 533.5l2.9 .1zM605.5 533.5l2.9 .1z"/>
<path d="M611.9 533.6l2.4 .3 .3-.3zM611 533.9l.9-.3 2.4 .3z"/>
<path d="M605.7 533.6l3.6 .3zM605.7 533.6l3.6 .3h-3.3z"/>
<path d="M611 533.9h3.3zM610.2 533.9h4z"/>
<path d="M606 533.9h4.2zM606 533.9h4.2z"/>
<path d="M606.1 533.9l7.9 .2 .2-.2zM606.1 533.9l7.9 .2h-7.7z"/>
<path d="M606.3 534.1l6.8 .5 .9-.5zM606.3 534.1l6.8 .5h-6z"/>
<path d="M607.1 534.6l5 .5 1-.5zM607.1 534.6l5 .5h-4z"/>
<path d="M608.1 535.1l3.1 .2zM609.1 535.3h2.1z"/>
<path d="M589.8 522.3h9.3zM589.8 522.3h9.3z"/>
<path d="M589.8 522.3l9.9 .2-.6-.2zM589.8 522.3l9.9 .2h-9.9z"/>
<path d="M589.8 522.5l10.5 .3-.6-.3zM589.8 522.5l10.5 .3h-10.5z"/>
<path d="M589.8 522.8l11 .5-.5-.5zM589.8 522.8l11 .5h-11z"/>
<path d="M589.8 523.3l11.4 .4-.4-.4zM589.8 523.3l11.4 .4h-11.4z"/>
<path d="M598.5 523.7h2.7zM598.5 523.7h2.7z"/>
<path d="M598.8 523.7l2.5 .1zM598.8 523.7l2.5 .1z"/>
<path d="M599.1 523.8h2.2zM599.1 523.8h2.2z"/>
<path d="M599.2 523.8l2.1 .2zM599.2 523.8l2.1 .2z"/>
<path d="M599.5 524l2 .3-.2-.3zM599.5 524l2 .3h-1.7z"/>
<path d="M599.8 524.3l1.8 .1zM599.8 524.3l1.8 .1z"/>
<path d="M599.9 524.4l1.7 .2zM599.9 524.4l1.7 .2z"/>
<path d="M600 524.6l1.7 .3-.1-.3zM600 524.6l1.7 .3h-1.5z"/>
<path d="M600.2 524.9l1.6 .2zM600.2 524.9l1.6 .2z"/>
<path d="M600.3 525.1l1.5 .2v-.2zM600.3 525.1l1.5 .2h-1.5z"/>
<path d="M600.3 525.3l1.6 .4-.1-.4zM600.3 525.3l1.6 .4h-1.5z"/>
<path d="M600.4 525.7l1.5 .1zM600.4 525.7l1.5 .1z"/>
<path d="M600.4 525.8l1.5 .2v-.2zM600.4 525.8l1.5 .2h-1.5z"/>
<path d="M600.4 526l1.4 .4 .1-.4zM600.4 526l1.4 .4h-1.4z"/>
<path d="M600.4 526.4l1.4 .1zM600.4 526.4l1.4 .1z"/>
<path d="M600.3 526.5l1.4 .4 .1-.4zM600.3 526.5l1.4 .4h-1.5z"/>
<path d="M600.2 526.9l1.4 .2 .1-.2zM600.2 526.9l1.4 .2h-1.5z"/>
<path d="M600.1 527.1h1.5zM600.1 527.1l1.5 .1z"/>
<path d="M600 527.2l1.5 .3 .1-.3zM600 527.2l1.5 .3h-1.7z"/>
<path d="M599.8 527.5l1.6 .2 .1-.2zM599.5 527.7l.3-.2 1.6 .2z"/>
<path d="M599.5 527.7h1.9zM599.5 527.7h1.9z"/>
<path d="M599.5 527.7h1.9zM599.2 527.9h2.1z"/>
<path d="M599.2 527.9h2.1zM598.8 528h2.4z"/>
<path d="M598.8 528h2.4zM598.5 528h2.7z"/>
<path d="M589.8 523.7l1.4 4.3v-4.3zM589.8 523.7l1.4 4.3h-1.4z"/>
<path d="M589.8 528l11.2 .3 .2-.3zM589.8 528l11.2 .3h-11.2z"/>
<path d="M589.8 528.3l10.7 .5 .5-.5zM589.8 528.3l10.7 .5h-10.7z"/>
<path d="M589.8 528.8l11.2 .4-.5-.4zM589.8 528.8l11.2 .4h-11.2z"/>
<path d="M589.8 529.2l11.4 .3-.2-.3zM589.8 529.2l11.4 .3h-11.4z"/>
<path d="M598.5 529.5h2.7zM598.5 529.5h2.7z"/>
<path d="M598.8 529.5l2.5 .1zM598.8 529.5l2.5 .1z"/>
<path d="M599.1 529.6l2.2 .1zM599.1 529.6l2.2 .1z"/>
<path d="M599.4 529.7l1.9 .1zM599.4 529.7l1.9 .1z"/>
<path d="M599.4 529.8l2.1 .2-.2-.2zM599.4 529.8l2.1 .2z"/>
<path d="M599.7 530l1.9 .2-.1-.2zM599.7 530l1.9 .2h-1.6z"/>
<path d="M600 530.2l1.6 .1zM600 530.2l1.6 .1z"/>
<path d="M600 530.3l1.7 .2-.1-.2zM600 530.3l1.7 .2h-1.5z"/>
<path d="M600.2 530.5l1.6 .4-.1-.4zM600.2 530.5l1.6 .4h-1.5z"/>
<path d="M600.3 530.9l1.5 .1zM600.3 530.9l1.5 .1z"/>
<path d="M600.3 531l1.5 .3v-.3zM600.3 531l1.5 .3h-1.4z"/>
<path d="M600.4 531.3l1.5 .3-.1-.3zM600.4 531.3l1.5 .3h-1.5z"/>
<path d="M600.4 531.6l1.5 3.8v-3.8zM600.4 531.6l1.5 3.8h-1.5z"/>
<path d="M589.8 529.5l1.4 5.9v-5.9zM589.8 529.5l1.4 5.9h-1.4z"/>
</g>
<path d="M575.5 533.5l11.6 1.9v-1.9zM575.5 533.5l11.6 1.9h-11.6z" fill="#007bc2" stroke="#007bc2" stroke-width=".38"/>
<path d="M575.5 522.3l11.6 1.9v-1.9zM575.5 522.3l11.6 1.9h-11.6z" fill="#9ad3f4" stroke="#9ad3f4" stroke-width=".38"/>
<path d="M575.5 527.9l11.6 1.9v-1.9zM575.5 527.9l11.6 1.9h-11.6z" fill="#00a8e6" stroke="#00a8e6" stroke-width=".38"/>
<g fill="none" stroke="#3f3f3f" stroke-width=".38">
<circle cx="610.2" cy="528.8" r="6.5"/>
<circle cx="610.2" cy="528.8" r="5.1"/>
</g>
<g fill="#3f3f3f">
<path d="M611.4 537.6h1.8l-.7 .2-.1 2.1h-.2v-2.1h-.7z"/>
<path d="M613.8 537.6h1.3v.2h-1v.7l.8 .1v.2h-.8v.9h1v.2l-1.4-.1z"/>
<path d="M607.1 537.6l.7-.1 .7 .3v.6l-.4 .3 .6 1.2h-.3l-.6-1h-.4v1h-.3zM607.4 537.8v.8l.8-.1-.1-.6z"/>
<path d="M609.9 537.6h.4l.8 2.3h-.3l-.2-.6h-1l-.2 .6h-.3zM610.1 537.9l-.4 1.1h.8z"/>
</g>
<g fill="#000" stroke="#000" stroke-width=".38">
<path d="M363.1 552h7.1v5.1h-7.1zM376 552.2h7.9v4.9h-7.9zM402.1 552.2h8v4.9h-8zM411.5 551.7h12.2v6.2h-12.2zM363.2 562.9h6.7v4h-6.7zM364 558h5v3.9h-5zM377.1 557.9h4.7v4.1h-4.7zM377.4 563h4.2v3.9h-4.2zM387.4 546.6h11.1v16h-11.1zM389.5 563h5.9v3.9h-5.9zM389.5 558h5.9v3.9h-5.9zM403.1 562.9h4.7v4.1h-4.7z"/>
<path d="M403.1 557.9h4.7v4.1h-4.7zM416 563.1h4.9v3.8h-4.9zM416 558.1h4.9v3.8h-4.9z"/>
<path d="M25 516.7v.8l790-.8zM25 517.5l790-.8v.8z"/>
<path d="M229.6 517.1l.7 55v-55zM229.6 517.1l.7 55h-.7z"/>
<path d="M359.8 517.1l.3 55v-55zM359.8 517.1l.3 55h-.3z"/>
<path d="M411.8 517.1l.3 55v-55zM411.8 517.1l.3 55h-.3z"/>
<path d="M424.6 517.1l.7 55v-55zM424.6 517.1l.7 55h-.7z"/>
<path d="M522.1 517.1l.7 40v-40zM522.1 517.1l.7 40h-.7z"/>
<path d="M619.6 516.7l.7 .8 195-.8zM620.3 517.5l195-.8-.7 .8zM815.3 516.7l-.7 .8 .7 54.9zM814.6 517.5l.7 54.9-.7-.6zM619.6 572.4h195.7l-.7-.6zM619.6 572.4l.7-.6h194.3zM619.6 516.7v55.7l.7-.6zM619.6 516.7l.7 .8v54.3z"/>
<path d="M620 531.8v.6l195-.6zM620 532.4l195-.6v.6z"/>
<path d="M425 556.9v.4l195-.4zM425 557.3l195-.4v.4z"/>
<path d="M620 556.9v.4l195-.4zM620 557.3l195-.4v.4z"/>
<path d="M25 566.9v.3l205-.3zM25 567.2l205-.3v.3z"/>
<path d="M25.5 571.6l-1 1 790-1zM24.5 572.6l790-1 1 1zM814.5 22.6v549l1 1zM815.5 21.6v551l-1-550zM25.5 22.6h789l1-1zM24.5 21.6h791l-790 1zM24.5 21.6l1 550v-549zM24.5 21.6l1 550-1 1z"/>
<path d="M230 567.2h195v-.3zM230 566.9h195l-195 .3z"/>
</g>
<g fill="none" stroke="#000" stroke-width=".38">
<path d="M90.8 14.1v6M156.6 14.1v6M222.5 14.1v6M288.3 14.1v6M354.1 14.1v6M419.9 14.1v6M485.8 14.1v6M551.6 14.1v6M617.4 14.1v6M683.3 14.1v6M749.1 14.1v6M17 77.1h6"/>
<path d="M817 77.1h6M17 132.1h6M817 132.1h6M17 187.1h6M817 187.1h6M17 242.1h6M817 242.1h6M17 297.1h6M817 297.1h6M17 352.1h6M817 352.1h6M17 407.1h6"/>
<path d="M817 407.1h6M17 462.1h6M817 462.1h6M17 517.1h6M65 517.1v55M240 517.1v55M255 517.1v55M373 517.1v55M386 517.1v55M399 517.1v55M817 517.1h6M25 522.1h400"/>
<path d="M25 527.1h400M25 532.1h400M25 537.1h400M25 542.1h400M25 547.1h400M25 552.1h400M25 557.1h400M522.5 543.1h97.5M635 557.1v15M665 557.1v15M785 557.1v15M25 562.1h400"/>
<path d="M90.8 574.1v6M156.6 574.1v6M222.5 574.1v6M288.3 574.1v6M354.1 574.1v6M419.9 574.1v6M485.8 574.1v6M551.6 574.1v6M617.4 574.1v6M683.3 574.1v6M749.1 574.1v6"/>
</g>
<path d="M5 .1h-5v5M835 .1h5v5M0 589.1v5h5M840 589.1v5h-5" fill="none" stroke="#767676" stroke-width=".38"/>
<g font-size="7">
<text x="638" y="523.6">NORTHERN STAR RESOURCES LTD</text>
<text x="638" y="530.6">KCGM GROWTH PROJECT</text>
<text x="638" y="547.1">CONCENTRATE STORAGE AND FILTRATION</text>
<text x="564" y="553.1">23517</text>
<text x="638" y="554.6">PROCESS FLOW DIAGRAM</text>
<text x="624" y="568.1">A1</text>
<text x="688" y="568.1">2000-F00-PFD-PR-10014</text>
<text x="798.7" y="568.1">1</text>
</g>
<g font-size="4.9">
<text x="749.5" y="35.6">LEGEND:</text>
<text x="722.2" y="267.1">TIP</text>
<text x="741.2" y="301.1">TIP</text>
<text x="644.2" y="567.4">N.T.S.</text>
</g>
<g font-size="4.2">
<text x="56.6" y="18.6">A</text>
<text x="122.5" y="18.6">B</text>
<text x="188.6" y="18.6">C</text>
<text x="254.1" y="18.6">D</text>
<text x="320.2" y="18.6">E</text>
<text x="386" y="18.6">F</text>
<text x="451.7" y="18.6">G</text>
<text x="517.5" y="18.6">H</text>
<text x="583.6" y="18.6">J</text>
<text x="649.1" y="18.6">K</text>
<text x="715.1" y="18.6">L</text>
<text x="780.7" y="18.6">M</text>
<text x="19.2" y="51.1">1</text>
<text x="819.2" y="51.1">1</text>
<text x="18.9" y="106.1">2</text>
<text x="818.9" y="106.1">2</text>
<text x="18.9" y="161.1">3</text>
<text x="818.9" y="161.1">3</text>
<text x="18.8" y="216.1">4</text>
<text x="818.8" y="216.1">4</text>
<text x="18.9" y="271.1">5</text>
<text x="818.9" y="271.1">5</text>
<text x="18.9" y="326.1">6</text>
<text x="818.9" y="326.1">6</text>
<text x="18.9" y="381.1">7</text>
<text x="818.9" y="381.1">7</text>
<text x="18.9" y="436.1">8</text>
<text x="818.9" y="436.1">8</text>
<text x="18.9" y="491.1">9</text>
<text x="818.9" y="491.1">9</text>
<text x="18.2" y="546.1">10</text>
<text x="818.2" y="546.1">10</text>
<text x="56.6" y="578.6">A</text>
<text x="122.5" y="578.6">B</text>
<text x="188.6" y="578.6">C</text>
<text x="254.1" y="578.6">D</text>
<text x="320.2" y="578.6">E</text>
<text x="386" y="578.6">F</text>
<text x="451.7" y="578.6">G</text>
<text x="517.5" y="578.6">H</text>
<text x="583.6" y="578.6">J</text>
<text x="649.1" y="578.6">K</text>
<text x="715.1" y="578.6">L</text>
<text x="780.7" y="578.6">M</text>
</g>
<text font-size="3.8" fill="#3f3f3f" x="526.8" y="539.9">primero.com.au | DESIGN | CONSTRUCT | OPERATE</text>
<g font-size="3.5">
<text x="763.6" y="41.5">INTERMITTENT</text>
<text x="763.7" y="46.3">SP2 NEW</text>
<text x="35" y="51.4">CONCENTRATE FILTER FEED PUMP 1</text>
<text x="763.7" y="50.8">SP2 DECOMMISSIONED</text>
<text x="37.2" y="56.4">2000-F00-PFD-PR-10013</text>
<text x="35" y="61.4">UFG FEED</text>
<text x="35" y="71.3">CONCENTRATE FILTER FEED PUMP 2</text>
<text x="37.2" y="76.3">2000-F00-PFD-PR-10013</text>
<text x="35" y="81.3">UFG FEED</text>
<text x="35" y="91.3">CONCENTRATE THICKENER O/F WATER</text>
<text x="771.8" y="93.4">FILTER FEED TANK B</text>
<text x="35" y="101.4">CONCENTRATE THICKENER O/F TANK</text>
<text x="37.2" y="96.4">2000-F00-PFD-PR-10013</text>
<text x="764.2" y="98.4">2000-F00-PFD-PR-10013</text>
<text x="788.1" y="103.3">SPILLAGE</text>
<text x="35" y="116.3">DESLIME CYCLONE CLUSTER</text>
<text x="37.2" y="121.3">2000-F00-PFD-PR-10013</text>
<text x="35" y="126.3">DESLIME CYCLONE O/F</text>
<text x="631.9" y="149.8">35-PS-61A</text>
<text x="630.3" y="155.9">FILTER AREA</text>
<text x="625.3" y="160.5">WASHDOWN PUMP 1</text>
<text x="164.1" y="168.8">F35-LF-X1</text>
<text x="771.8" y="173.4">FILTER FEED TANK B</text>
<text x="158" y="174.9">SLIMES FLOTATION</text>
<text x="764.2" y="178.4">2000-F00-PFD-PR-10013</text>
<text x="788.1" y="183.4">SPILLAGE</text>
<text x="180.3" y="213.8">F35-HP-XX</text>
<text x="175" y="219.9">SLIMES FLOTATION</text>
<text x="223.8" y="217.8">F35-PP-66</text>
<text x="631" y="219.9">35-PS-61B</text>
<text x="172" y="224.5">CONCENTRATE HOPPER</text>
<text x="218" y="223.9">SLIMES FLOTATION</text>
<text x="629.4" y="225.9">FILTER AREA</text>
<text x="216.8" y="228.4">CONCENTRATE PUMP</text>
<text x="624" y="230.4">WASHDOWN PUMP 2</text>
<text x="763.1" y="255.4">CONCENTRATE PRE-LEACH</text>
<text x="568.8" y="261.8">F35-FI-01</text>
<text x="770.8" y="259.3">THICKENER FEED BOX</text>
<text x="558.8" y="267.9">CONCENTRATE FILTER 1</text>
<text x="764.3" y="264.3">2000-F00-PFD-PR-10017</text>
<text x="788.1" y="269.4">FILTRATE</text>
<text x="722" y="272.3">2005</text>
<text x="788.8" y="275.4">FIMISTON</text>
<text x="764.1" y="279.4">CONCENTRATE THICKENER</text>
<text x="608.5" y="284.1">CONCENTRATE</text>
<text x="764.2" y="284.4">2000-F00-PFD-PR-10013</text>
<text x="609.5" y="292.5">ANCILLARIES</text>
<text x="612.9" y="288.3">FILTER 1</text>
<text x="788.1" y="289.4">FILTRATE</text>
<text x="698.8" y="300.8">F35-PP-05</text>
<text x="689.8" y="306.9">CONCENTRATE FILTER 1</text>
<text x="695.2" y="311.5">FILTRATE PUMP</text>
<text x="741" y="306.4">2006</text>
<text x="788.8" y="309.4">FIMISTON</text>
<text x="427.9" y="315.9">F35-FI-21</text>
<text x="764.1" y="313.4">CONCENTRATE THICKENER</text>
<text x="417.4" y="321.9">CONCENTRATE FILTER 2</text>
<text x="608.5" y="318.1">CONCENTRATE</text>
<text x="612.6" y="322.3">FILTER 2</text>
<text x="764.2" y="318.4">2000-F00-PFD-PR-10013</text>
<text x="788.1" y="323.4">FILTRATE</text>
<text x="609.5" y="326.4">ANCILLARIES</text>
<text x="763.1" y="329.4">CONCENTRATE PRE-LEACH</text>
<text x="698.8" y="334.8">F35-PP-25</text>
<text x="770.8" y="333.4">THICKENER FEED BOX</text>
<text x="689.4" y="340.9">CONCENTRATE FILTER 2</text>
<text x="764.3" y="338.4">2000-F00-PFD-PR-10017</text>
<text x="695.2" y="345.5">FILTRATE PUMP</text>
<text x="788.1" y="343.4">FILTRATE</text>
<text x="527.1" y="364.8">F35-CV-17</text>
<text x="515.9" y="370.9">CONCENTRATE STOCKPILE</text>
<text x="522.9" y="375.5">FEED CONVEYOR</text>
<text x="568.7" y="373.9">F35-WD-61</text>
<text x="526.8" y="380">(MODIFIED)</text>
<text x="557.9" y="379.9">CONCENTRATE STOCKPILE</text>
<text x="566.2" y="384.4">BELT WEIGHER</text>
<text x="629.1" y="384.9">F35-CV-18</text>
<text x="617.9" y="390.9">CONCENTRATE STOCKPILE</text>
<text x="623.4" y="395.4">FEED CONVEYOR 2</text>
<text x="662.4" y="422.6">CONCENTRATE</text>
<text x="739.5" y="422.6">TO GIDJI</text>
<text x="665" y="426.8">STOCKPILE</text>
<text x="788.8" y="471.4">FIMISTON</text>
<text x="764.1" y="475.4">CONCENTRATE THICKENER</text>
<text x="764.2" y="480.4">2000-F00-PFD-PR-10013</text>
<text x="764.5" y="485.4">SLIMES FLOTATION TAILS</text>
<text x="296.8" y="495.9">F35-PP-03</text>
<text x="249.3" y="498.9">F35-HP-XX</text>
<text x="291" y="501.9">SLIMES FLOTATION</text>
<text x="244" y="504.9">SLIMES FLOTATION</text>
<text x="247.2" y="509.5">TAILS HOPPER</text>
<text x="296" y="506.5">TAILS PUMP</text>
<text x="26" y="535.9">2000-F00-PID-PR-10007</text>
<text x="66" y="535.9">LEGEND SHEET 7 - PIPING AND INSTRUMENTATION DIAGRAM</text>
<text x="26" y="545.9">2000-F00-PID-PR-10005</text>
<text x="26" y="540.9">2000-F00-PID-PR-10006</text>
<text x="66" y="545.9">LEGEND SHEET 5 - PIPING AND INSTRUMENTATION DIAGRAM</text>
<text x="66" y="540.9">LEGEND SHEET 6 - PIPING AND INSTRUMENTATION DIAGRAM</text>
<text x="26" y="550.9">2000-F00-PID-PR-10004</text>
<text x="66" y="550.9">LEGEND SHEET 4 - PIPING AND INSTRUMENTATION DIAGRAM</text>
<text x="26" y="555.9">2000-F00-PID-PR-10003</text>
<text x="66" y="555.9">LEGEND SHEET 3 - PIPING AND INSTRUMENTATION DIAGRAM</text>
<text x="26" y="560.8">2000-F00-PID-PR-10002</text>
<text x="66" y="560.8">LEGEND SHEET 2 - PIPING AND INSTRUMENTATION DIAGRAM</text>
<text x="234.4" y="560.8">1</text>
<text x="240.9" y="560.8">04SEP26</text>
<text x="257" y="560.8">SP1 AS BUILT</text>
<text x="451.6" y="563.8">INFORMATION AND REPRESENTATIONS ON THIS DRAWING ARE THE INTELLECTUAL PROPERTY OF</text>
<text x="26" y="565.8">2000-F00-PID-PR-10001</text>
<text x="66" y="565.8">LEGEND SHEET 1 - PIPING AND INSTRUMENTATION DIAGRAM</text>
<text x="234.1" y="565.8">0</text>
<text x="241" y="565.8">10APR25</text>
<text x="257" y="565.8">ISSUED FOR DESIGN</text>
<text x="452" y="568">PRIMERO UNLESS SPECIFICALLY IDENTIFIED OTHERWISE. ALL RIGHTS INCLUDING USE RESERVED</text>
<text x="12.5" y="581.3" transform="rotate(-90 12.5 581.3)">O:\CAD PROJECTS\235 NORTHERN STAR RESOURCES LTD\23517 KCGM GROWTH PROJECT\03 DELIVERABLES\PR\PFD\AS BUILT\2000-F00-PFD-PR-10014.DWG 04SEP26 1:59PM ANNE.HOYNE</text>
</g>
<g font-size="2.8">
<text x="622.2" y="521.6">PROJECT:</text>
<text x="622.2" y="536.6">TITLE:</text>
<text x="524.7" y="547.1">PRIMERO PROJECT NUMBER:</text>
<text x="623.7" y="559.8">SHEET</text>
<text x="646.2" y="559.8">SCALE</text>
<text x="666.7" y="559.8">DRG No.</text>
<text x="794.6" y="559.8">REVISION</text>
<text x="40.4" y="570.3">DRG No.</text>
<text x="140" y="570.3">REFERENCES</text>
<text x="232.6" y="570.3">REV</text>
<text x="244.3" y="570.3">DATE</text>
<text x="299.9" y="570.3">DESCRIPTION</text>
<text x="362.9" y="570.3">DRAW</text>
<text x="375.8" y="570.3">CHECK</text>
<text x="388.3" y="570.3">DESIGN</text>
<text x="399.6" y="570.3">TECH APP</text>
<text x="412.6" y="570.3">PROJ APP</text>
</g>
</svg>
